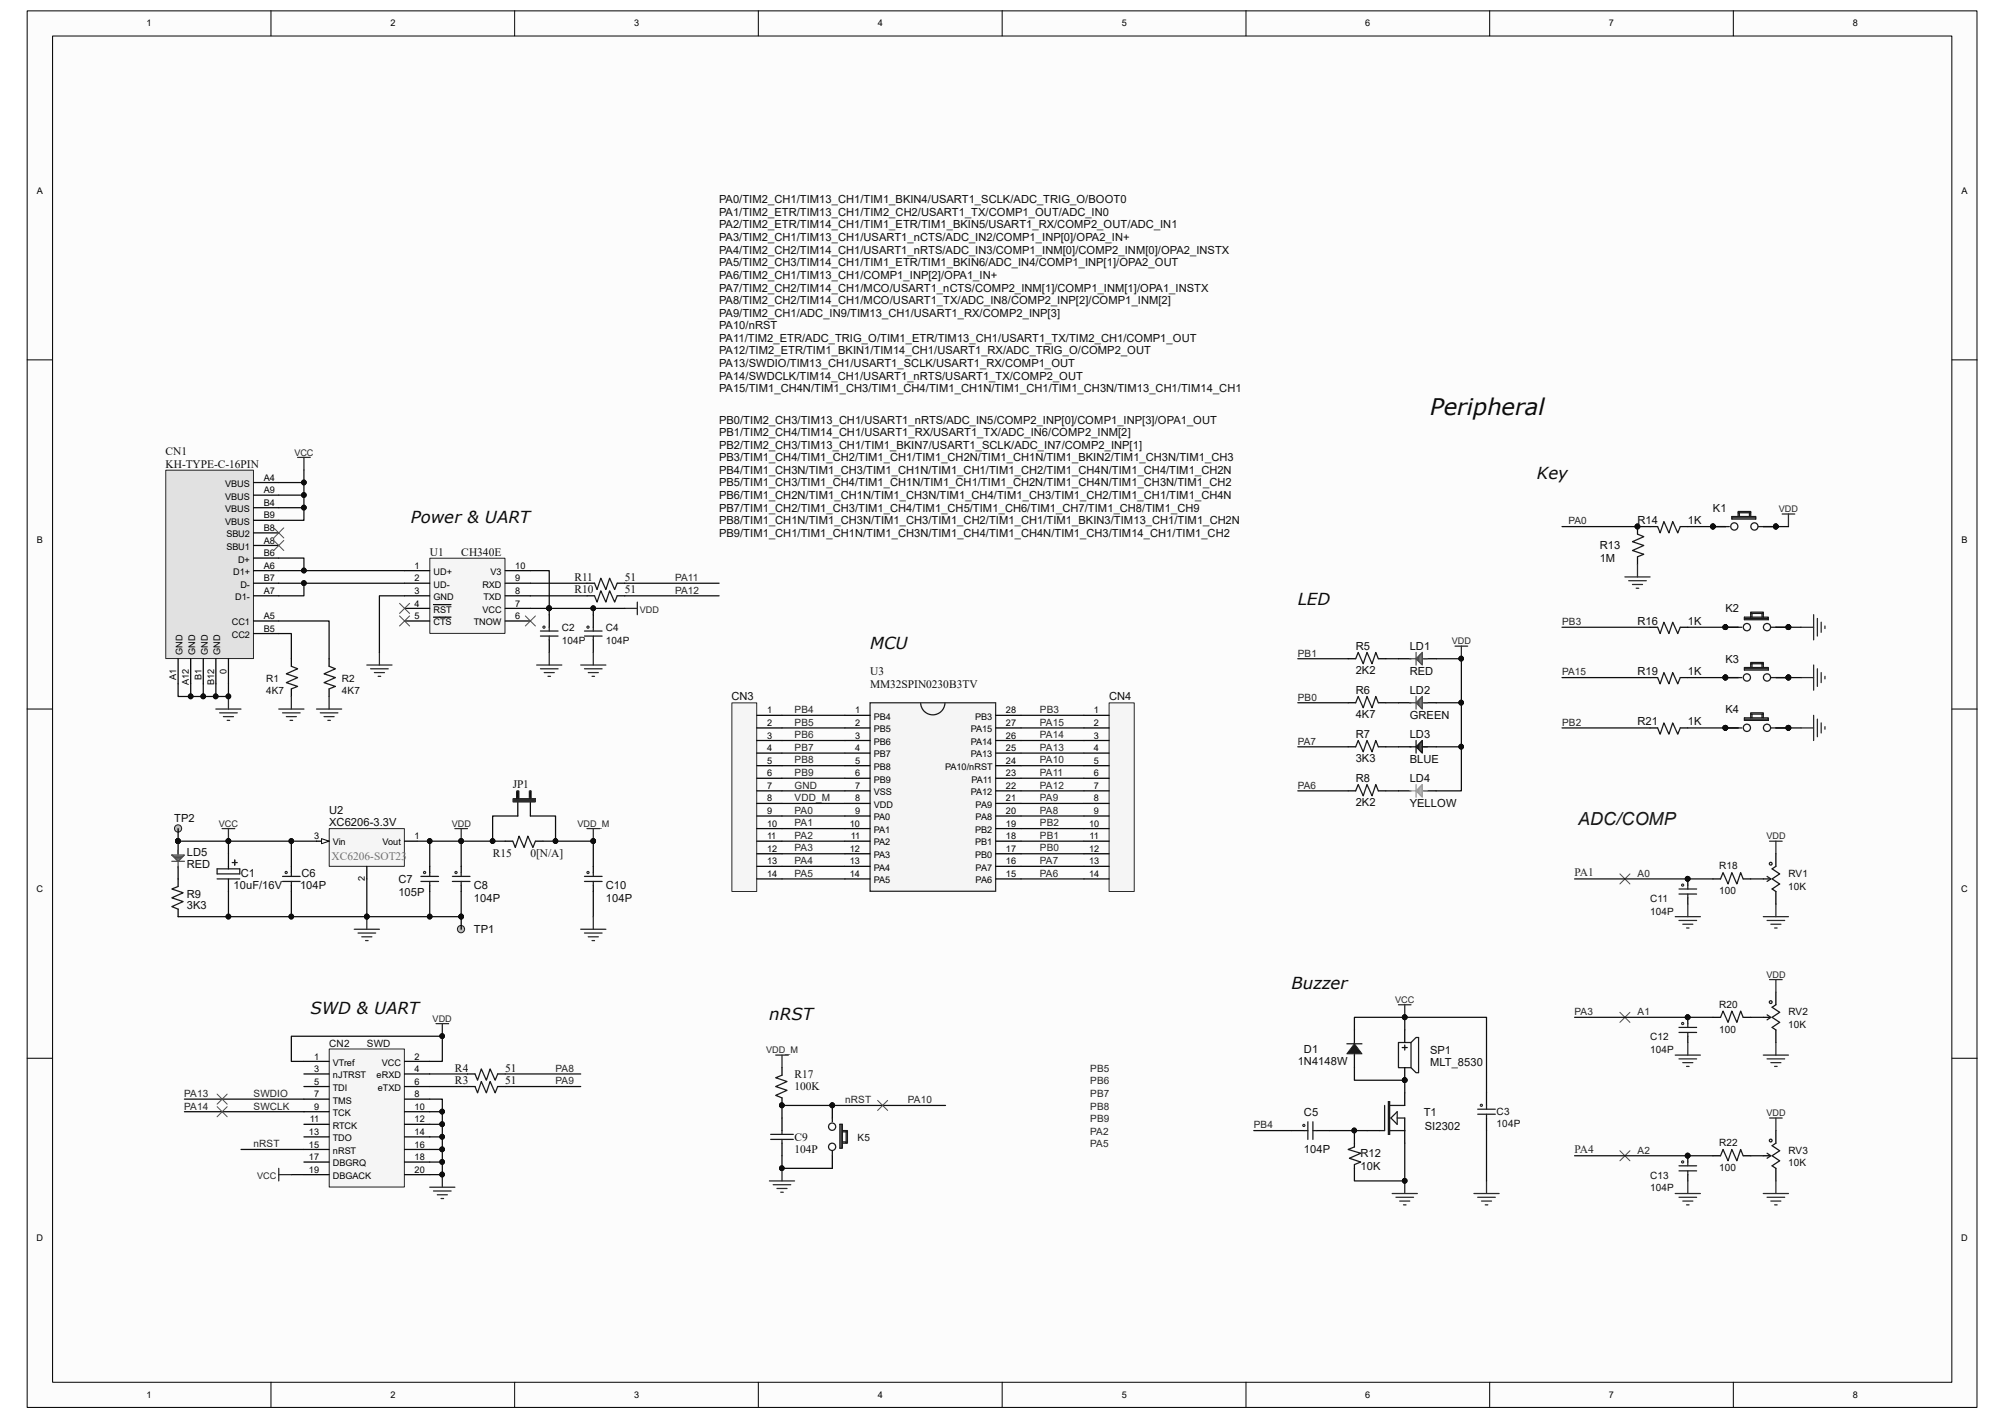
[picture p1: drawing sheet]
<svg xmlns="http://www.w3.org/2000/svg" width="297mm" height="210mm" viewBox="0 0 297 210" stroke-linecap="round" stroke-linejoin="round" font-family="sans-serif">
<path d="M4.1 1.7h288.8v206.7h-288.8z" fill="#fcfcfc"/>
<path d="M4 1.6h288.9v206.8h-288.9z" fill="none" stroke="#000" stroke-width=".15"/>
<path d="M7.8 5.4h281.3v199.3h-281.3z" fill="#fcfcfc"/>
<g fill="none" stroke="#000" stroke-width=".15">
<path d="M7.8 5.3h281.3v199.4h-281.3zM40.1 1.6v3.7M76.2 1.6v3.7M112.3 1.6v3.7M148.5 1.6v3.7M184.6 1.6v3.7M220.7 1.6v3.7M256.8 1.6v3.7M4 53.3h3.7M289.2 53.3h3.7M4 105h3.7M289.2 105h3.7"/>
<path d="M4 156.7h3.7M289.2 156.7h3.7M40.1 204.7v3.7M76.2 204.7v3.7M112.3 204.7v3.7M148.5 204.7v3.7M184.6 204.7v3.7M220.7 204.7v3.7M256.8 204.7v3.7"/>
</g>
<path d="M26.4 124.6h20.5M33.8 124.6v1.8M33.8 132v3.8" fill="none" stroke="#0e0e0e" stroke-width=".19"/>
<g fill="#0e0e0e" stroke="#0e0e0e" stroke-width=".15">
<circle cx="26.4" cy="124.6" r=".35"/>
<circle cx="33.8" cy="124.6" r=".35"/>
<circle cx="43.1" cy="124.6" r=".35"/>
<circle cx="33.8" cy="135.7" r=".35"/>
</g>
<path d="M32.9 122.7h1.9M33.8 122.7v1.9" fill="none" stroke="#262626" stroke-width=".19"/>
<path d="M26.4 124.6v1.8M26.4 128.3v3M26.4 134.6v1.2" fill="none" stroke="#000" stroke-width=".19"/>
<path d="M25.5 126.6h1.8l-.9 1zM25.5 127.6h1.8M25.6 126.8h1.5M25.8 127h1.1M26 127.2h.8M26.2 127.4h.4M26.4 125.9v.7M26.4 127.6v.9" fill="none" stroke="#4c4c4c" stroke-width=".19"/>
<path d="M26.4 131.3l-.9 .4 1.6 .5-1.6 .8 1.6 .5-1.6 .8 .9 .3" fill="none" stroke="#1c1c1c" stroke-width=".19"/>
<circle cx="68.3" cy="137.6" r=".54" fill="#c0c0c0" stroke="#1c1c1c" stroke-width=".15"/>
<path d="M68.3 135.8v1.8" fill="none" stroke="#000" stroke-width=".19"/>
<g fill="#0e0e0e" stroke="#0e0e0e" stroke-width=".15">
<circle cx="68.3" cy="135.7" r=".35"/>
<circle cx="68.3" cy="124.6" r=".35"/>
<circle cx="54.3" cy="135.7" r=".35"/>
</g>
<path d="M52.5 137.6h3.7M53 138.2h2.6M53.6 138.7h1.5M54.2 139.3h.3M54.3 135.8v1.8M67.4 122.7h1.8M68.3 122.7v1.9" fill="none" stroke="#262626" stroke-width=".19"/>
<path d="M48.8 122.8h11.1v5.5h-11.1z" fill="#f5f5f5"/>
<path d="M48.8 122.7h11.1v5.6h-11.1z" fill="none" stroke="#262626" stroke-width=".15"/>
<path d="M46.9 124.6h1.8" fill="none" stroke="#000" stroke-width=".19"/>
<path d="M47.6 124.2l1.1 .4-1.1 .4z" fill="#fcfcfc" stroke="#000" stroke-width=".15"/>
<path d="M33.8 126.4v2.3M33.8 130.2v1.8M54.3 128.3v1.9M59.9 124.6h1.9M63.7 128.3v.9M63.7 131.1v.9" fill="none" stroke="#000" stroke-width=".19"/>
<path d="M32.2 128.7h3.3v.7h-3.3zM32.2 130.2h3.3M34.4 127.8h.7M34.8 127.4v.7M62.4 130.5h2.6M62.4 129.8h2.6M63.7 129.2v.6M63.7 130.5v.6" fill="none" stroke="#1c1c1c" stroke-width=".19"/>
<circle cx="62.9" cy="129.2" r=".17" fill="#c0c0c0" stroke="#1c1c1c" stroke-width=".15"/>
<path d="M43.2 124.6v3.7M43.2 132v3.8M54.3 130.2v5.6M63.7 124.6v3.7M63.7 132v3.8" fill="none" stroke="#0e0e0e" stroke-width=".19"/>
<g fill="#0e0e0e" stroke="#0e0e0e" stroke-width=".15">
<circle cx="63.6" cy="135.7" r=".35"/>
<circle cx="54.3" cy="135.7" r=".35"/>
<circle cx="63.6" cy="124.6" r=".35"/>
<circle cx="43.1" cy="124.6" r=".35"/>
<circle cx="43.1" cy="135.7" r=".35"/>
</g>
<path d="M43.2 128.3v.9M43.2 131.1v.9" fill="none" stroke="#000" stroke-width=".19"/>
<path d="M41.9 130.5h2.6M41.9 129.8h2.6M43.2 129.2v.6M43.2 130.5v.6" fill="none" stroke="#1c1c1c" stroke-width=".19"/>
<circle cx="42.4" cy="129.2" r=".17" fill="#c0c0c0" stroke="#1c1c1c" stroke-width=".15"/>
<path d="M115.8 124.6h9.4M115.8 126.4h9.4M115.8 128.3h9.4M115.8 130.2h9.4" fill="none" stroke="#0e0e0e" stroke-width=".19"/>
<circle cx="26.4" cy="122.7" r=".54" fill="#c0c0c0" stroke="#1c1c1c" stroke-width=".15"/>
<path d="M26.4 122.7v1.9M200.6 152.5v1.9M200.6 156.3v1.8M208.1 152.5v1.9M208.1 158.1v1.9M191.3 167.4h1.9M195 167.4h1.9M202.5 167.4h1.9M208.1 161.9v1.8M208.1 165.6v3.7" fill="none" stroke="#000" stroke-width=".19"/>
<g fill="#0e0e0e" stroke="#0e0e0e" stroke-width=".15">
<circle cx="26.4" cy="124.6" r=".35"/>
<circle cx="200.6" cy="167.4" r=".35"/>
<circle cx="208.1" cy="160" r=".35"/>
<circle cx="208.1" cy="150.7" r=".35"/>
<circle cx="208.1" cy="174.9" r=".35"/>
</g>
<path d="M207.7 155.1h.8M208.1 154.8v.7M196.9 167.4h5.6" fill="none" stroke="#0e0e0e" stroke-width=".19"/>
<g fill="none" stroke="#1c1c1c" stroke-width=".19">
<path d="M199.5 154.6h2.3M207.2 154.4h1.8v3.7h-1.8zM209 154.4l.8-.7h.3v5.2h-.3l-.8-.8M193.2 167.4h.5M193.7 166.1v2.7M194.5 167.4h.5M194.5 166.1v2.7M205.1 163.7v3.7h-.7M205.7 163.2h.2v4.8h-.2zM205.9 167.4h2.2M205.9 163.7h2.2M206 165.6l1-.9v1.8z"/>
<path d="M207 165.6h1.1"/>
</g>
<path d="M207.2 148.8h1.8M208.1 148.8v1.9M206.2 176.8h3.8M206.8 177.3h2.6M207.3 177.9h1.5M207.9 178.4h.4M208.1 174.9v1.9" fill="none" stroke="#262626" stroke-width=".19"/>
<path d="M200.6 154.6l1.2 1.5h-2.3z" fill="#1c1c1c" stroke="#1c1c1c" stroke-width=".15"/>
<path d="M200.6 154.4v.2M200.6 156.1v.2" fill="none" stroke="#151515" stroke-width=".19"/>
<circle cx="193.1" cy="166.7" r=".17" fill="#c0c0c0" stroke="#1c1c1c" stroke-width=".15"/>
<g fill="none" stroke="#000" stroke-width=".19">
<path d="M242.6 78v1.1M244.4 78h1.2M248.9 78h1.1M253.8 78h1.8M261.2 78h1.9M199.7 97.6h1.1M204.2 97.6h1.1M207.2 97.6h1.8M210.9 97.6h1.9M242.6 82.5v1.1M244.4 92.9h1.2M248.9 92.9h1.1"/>
<path d="M255.6 92.9h1.9M263.1 92.9h1.8M199.7 110.6h1.1M199.7 117.1h1.1M199.7 104.1h1.1M204.2 110.6h1.1M204.2 117.1h1.1M204.2 104.1h1.1M207.2 110.6h1.8M207.2 117.1h1.8M207.2 104.1h1.8M210.9 110.6h1.9"/>
<path d="M210.9 117.1h1.9M210.9 104.1h1.9M244.4 100.4h1.2M248.9 100.4h1.1M255.6 100.4h1.9M263.1 100.4h1.8M115.8 158.1v1.2M115.8 162.6v1.1M115.8 165.6v1.8M115.8 169.3v1.9M123.3 163.7v1.9M123.3 171.2v1.8"/>
<path d="M200.6 169.3v.6M200.6 172.5v.5"/>
</g>
<g fill="none" stroke="#1c1c1c" stroke-width=".19">
<path d="M242.6 79.1l.9 .4-1.7 .7 1.7 .6-1.7 .7 1.7 .6-.9 .4M245.6 78l.3 .9 .6-1.7 .7 1.7 .6-1.7 .7 1.7 .4-.9M200.8 97.6l.4-1 .7 1.7 .6-1.7 .7 1.7 .6-1.7 .4 1M245.6 92.9l.3 .9 .6-1.6 .7 1.6 .6-1.6 .7 1.6 .4-.9M200.8 117.1l.4-.9 .7 1.7 .6-1.7 .7 1.7 .6-1.7 .4 .9M200.8 110.6l.4-.9 .7 1.7 .6-1.7 .7 1.7 .6-1.7 .4 .9M200.8 104.1l.4-.9 .7 1.6 .6-1.6 .7 1.6 .6-1.6 .4 .9M245.6 100.4l.3 .9 .6-1.7 .7 1.7 .6-1.7 .7 1.7 .4-.9M115.8 159.3l-.9 .3 1.7 .6-1.7 .7 1.7 .6-1.7 .7 .9 .4M114.2 168.8h3.3M114.2 168h3.3M115.8 167.4v.6"/>
<path d="M115.8 168.8v.5M200.6 169.9l-.9 .3 1.9 .6-1.7 .7 1.7 .6-1 .4"/>
<circle cx="256.9" cy="78" r=".54"/>
<circle cx="259.9" cy="78" r=".54"/>
<circle cx="258.8" cy="92.9" r=".54"/>
<circle cx="261.8" cy="92.9" r=".54"/>
<circle cx="258.8" cy="100.3" r=".54"/>
<circle cx="261.8" cy="100.3" r=".54"/>
<circle cx="123.3" cy="166.9" r=".54"/>
<circle cx="123.3" cy="169.9" r=".54"/>
</g>
<g fill="none" stroke="#0e0e0e" stroke-width=".19">
<path d="M250 78h3.8M263.1 78h1.8M192.3 97.6h7.4M205.3 97.6h1.9M231.4 92.9h13M250 92.9h5.6M192.3 117.1h7.4M192.3 110.6h7.4M192.3 104.1h7.4M205.3 117.1h1.9M205.3 110.6h1.9M205.3 104.1h1.9"/>
<path d="M212.8 110.6h3.7M212.8 104.1h3.7M231.4 100.4h13M250 100.4h5.6M61.8 124.6h13M63.7 159.1h5.5M27.3 164.7h17.7M27.3 162.8h17.7M35.7 170.2h9.3M43.2 174h1.8M63.7 160.9h5.5M63.7 164.7h1.8"/>
<path d="M63.7 166.5h1.8M63.7 168.4h1.8M63.7 170.2h1.8M63.7 172.1h1.8M185.7 167.4h5.6M200.6 167.4v1.9"/>
</g>
<g fill="#0e0e0e" stroke="#0e0e0e" stroke-width=".15">
<circle cx="200.6" cy="167.4" r=".35"/>
<circle cx="216.4" cy="97.5" r=".35"/>
<circle cx="216.4" cy="110.6" r=".35"/>
<circle cx="216.4" cy="104.1" r=".35"/>
<circle cx="253.7" cy="78" r=".35"/>
<circle cx="255.6" cy="100.3" r=".35"/>
<circle cx="255.6" cy="92.9" r=".35"/>
<circle cx="242.6" cy="78" r=".35"/>
<circle cx="263.1" cy="78" r=".35"/>
<circle cx="65.5" cy="174" r=".35"/>
<circle cx="65.5" cy="164.6" r=".35"/>
<circle cx="65.5" cy="166.5" r=".35"/>
<circle cx="65.5" cy="168.4" r=".35"/>
<circle cx="65.5" cy="170.2" r=".35"/>
<circle cx="65.5" cy="172.1" r=".35"/>
<circle cx="65.5" cy="153.5" r=".35"/>
<circle cx="115.8" cy="173" r=".35"/>
<circle cx="115.8" cy="163.7" r=".35"/>
<circle cx="63.6" cy="124.6" r=".35"/>
<circle cx="68.3" cy="124.6" r=".35"/>
<circle cx="73" cy="124.6" r=".35"/>
<circle cx="123.3" cy="163.7" r=".35"/>
<circle cx="264.9" cy="92.9" r=".35"/>
<circle cx="264.9" cy="100.3" r=".35"/>
</g>
<g fill="none" stroke="#151515" stroke-width=".19">
<path d="M255.6 78h.6M256.5 76.5h3.6v.4h-3.6zM256.5 76.7h3.6M257.5 76.5v-.6h1.8v.6M257.5 75.9v-.1h1.8v.1M257.7 75.9v.6M259.2 75.9v.6M260.5 78h.7M257.5 92.9h.5M258.4 91.4h3.6v.4h-3.6zM258.4 98.9h3.6v.3h-3.6zM258.4 91.6h3.6"/>
<path d="M258.4 99.1h3.6M259.3 91.4v-.5h1.9v.5M259.3 90.9v-.2h1.9v.2M259.3 98.9v-.6h1.9v.6M259.3 98.3v-.2h1.9v.2M259.5 90.9v.5M259.5 98.3v.6M261 90.9v.5M261 98.3v.6M262.3 92.9h.8M208.8 110.6h1M209.8 109.7v1.8"/>
<path d="M210 110.4v.4M210.1 110.2v.8M210.3 110v1.2M210.5 109.9v1.5M210.7 109.7v1.8l-.9-.9zM210.7 110.6h.7M257.5 100.4h.5M262.3 100.4h.8M123.3 165.6v.5M123.3 170.4v.8M124.4 166.5h.4v3.6h-.4zM124.6 166.5v3.6"/>
<path d="M124.8 167.4h.5v1.9h-.5M124.8 167.6h.5M124.8 169.1h.5M125.3 167.4h.2v1.9h-.2"/>
</g>
<path d="M208.8 117.1h1M209.8 116.2v1.9M210 116.9v.4M210.1 116.8v.7M210.3 116.6v1.1M210.5 116.4v1.5M210.7 116.2v1.9l-.9-1zM210.7 117.1h.7" fill="none" stroke="#999" stroke-width=".19"/>
<g fill="none" stroke="#4c4c4c" stroke-width=".19">
<path d="M208.8 97.6h1M209.8 96.6v1.9M210 97.4v.3M210.1 97.2v.7M210.3 97v1.1M210.5 96.8v1.5M210.7 96.6v1.9l-.9-.9zM210.7 97.6h.7M208.8 104.1h1M209.8 103.2v1.8M210 103.9v.4M210.1 103.7v.8"/>
<path d="M210.3 103.5v1.1M210.5 103.3v1.5M210.7 103.2v1.8l-.9-.9zM210.7 104.1h.7"/>
</g>
<g fill="none" stroke="#262626" stroke-width=".19">
<path d="M264 76.1h1.9M264.9 76.1v1.9M215.5 95.7h1.9M216.5 95.7v1.9M240.7 85.4h3.7M241.3 86h2.6M241.8 86.6h1.5M242.4 87.1h.4M242.6 83.6v1.8M266.8 92.9h1.9M268.7 91v3.8M268.7 98.5v3.7"/>
<path d="M269.2 91.6v2.6M269.2 99.1v2.6M269.8 92.2v1.4M269.8 99.6v1.5M270.3 92.7v.4M266.8 100.4h1.9M270.3 100.2v.3M64.6 151.6h1.9M65.5 151.6v1.9M114.9 156.3h1.9M115.8 156.3v1.8M41.3 173v1.9"/>
<path d="M41.3 174h1.9M63.7 175.8h3.7M64.2 176.4h2.6M64.8 177h1.5M65.3 177.5h.4M65.5 174v1.8M114 174.9h3.7M114.5 175.5h2.6M115.1 176h1.5M115.7 176.6h.3M115.8 173v1.9"/>
</g>
<path d="M63.7 82.7h11.1v11.1h-11.1z" fill="#f5f5f5"/>
<path d="M63.7 82.7h11.1v11.1h-11.1z" fill="none" stroke="#262626" stroke-width=".15"/>
<g fill="none" stroke="#000" stroke-width=".19">
<path d="M59.9 84.5h3.8M59.9 86.4h3.8M59.9 88.2h3.8M59.9 90.1h3.8M59.9 92h3.8M64.2 89.5h2.6M64.2 91.4h2.6M74.8 84.5h3.8M74.8 86.4h3.8M74.8 88.2h3.8M74.8 90.1h3.8M74.8 92h3.8"/>
<path d="M81.4 91v1.9M81.4 94.8v1.8"/>
</g>
<path d="M44.1 67.7h1.9M45 67.7v1.9M54.3 98.5h3.8M54.9 99.1h2.6M55.5 99.6h1.4M56.2 96.6v1.9M92.5 90.1h1.9M94.4 89.2v1.8M56 100.2h.4" fill="none" stroke="#262626" stroke-width=".19"/>
<path d="M59.2 89.4l1.5 1.5M59.2 91.2l1.5 1.5M60.7 89.4l-1.5 1.5M60.7 91.2l-1.5 1.5M77.8 91.2l1.5 1.5M79.3 91.2l-1.5 1.5" fill="none" stroke="#4c4c4c" stroke-width=".15"/>
<path d="M80.1 94.2h2.6M80.1 93.5h2.6M81.4 92.9v.6M81.4 94.2v.6" fill="none" stroke="#1c1c1c" stroke-width=".19"/>
<circle cx="80.6" cy="92.9" r=".17" fill="#c0c0c0" stroke="#1c1c1c" stroke-width=".15"/>
<path d="M87.9 91v1.9M87.9 94.8v1.8" fill="none" stroke="#000" stroke-width=".19"/>
<path d="M86.6 94.2h2.6M86.6 93.5h2.6M87.9 92.9v.6M87.9 94.2v.6" fill="none" stroke="#1c1c1c" stroke-width=".19"/>
<circle cx="87.1" cy="92.9" r=".17" fill="#c0c0c0" stroke="#1c1c1c" stroke-width=".15"/>
<path d="M79.5 98.5h3.7M80.1 99.1h2.6M80.6 99.6h1.5M81.4 96.6v1.9M86 98.5h3.7M86.6 99.1h2.6M87.1 99.6h1.5M87.9 96.6v1.9M81.2 100.2h.3M87.7 100.2h.4" fill="none" stroke="#262626" stroke-width=".19"/>
<path d="M41.3 86.4h18.6M59.9 88.2h-3.7v8.4M78.6 88.2h8.4M78.6 86.4h8.4M81.4 90.1v.9M87.9 90.1v.9M68.3 124.6v3.7" fill="none" stroke="#0e0e0e" stroke-width=".19"/>
<g fill="#0e0e0e" stroke="#0e0e0e" stroke-width=".15">
<circle cx="45" cy="86.4" r=".35"/>
<circle cx="81.3" cy="90.1" r=".35"/>
<circle cx="87.9" cy="90.1" r=".35"/>
<circle cx="68.3" cy="124.6" r=".35"/>
</g>
<path d="M68.3 128.3v.9M68.3 131.1v.9M74.8 124.6h1.2M79.3 124.6h1.1" fill="none" stroke="#000" stroke-width=".19"/>
<path d="M67 130.5h2.6M67 129.8h2.6M68.3 129.2v.6M68.3 130.5v.6M76 124.6l.3 .9 .6-1.7 .7 1.7 .6-1.7 .7 1.7 .4-.9" fill="none" stroke="#1c1c1c" stroke-width=".19"/>
<circle cx="67.6" cy="129.2" r=".17" fill="#c0c0c0" stroke="#1c1c1c" stroke-width=".15"/>
<path d="M76.7 117.1v3.8M78.6 117.1v3.8" fill="none" stroke="#000" stroke-width=".19"/>
<path d="M76 118.3h3.3v.5h-3.3z" fill="#262626"/>
<path d="M76 118.3h3.3v.5h-3.3z" fill="none" stroke="#262626" stroke-width=".15"/>
<path d="M78.4 117.2h.3v1h-.3z" fill="#0e0e0e"/>
<path d="M78.4 117.1h.3v1.1h-.3z" fill="none" stroke="#262626" stroke-width=".15"/>
<path d="M76.6 117.2h.3v1h-.3z" fill="#0e0e0e"/>
<path d="M76.5 117.1h.4v1.1h-.4z" fill="none" stroke="#262626" stroke-width=".15"/>
<path d="M78.6 120.9h3.7v3.7M74.8 159.1h11.2M74.8 160.9h11.2" fill="none" stroke="#0e0e0e" stroke-width=".19"/>
<circle cx="82.3" cy="124.6" r=".35" fill="#0e0e0e" stroke="#0e0e0e" stroke-width=".15"/>
<path d="M87.9 128.3v.9M87.9 131.1v.9M69.2 159.1h1.2M73.7 159.1h1.1M69.2 160.9h1.2M73.7 160.9h1.1" fill="none" stroke="#000" stroke-width=".19"/>
<path d="M86.6 130.5h2.6M86.6 129.8h2.6M87.9 129.2v.6M87.9 130.5v.6M70.4 159.1l.3 .9 .6-1.7 .7 1.7 .6-1.7 .8 1.7 .3-.9M70.4 160.9l.3 1 .6-1.7 .7 1.7 .6-1.7 .8 1.7 .3-1" fill="none" stroke="#1c1c1c" stroke-width=".19"/>
<circle cx="87.1" cy="129.2" r=".17" fill="#c0c0c0" stroke="#1c1c1c" stroke-width=".15"/>
<g fill="none" stroke="#0e0e0e" stroke-width=".19">
<path d="M41.3 84.5h18.6M78.6 90.1h13.9M92.5 86.4h14M92.5 88.2h14M212.8 97.6h3.7v19.5h-3.7M264.9 92.9h1.9M264.9 100.4h1.9M68.3 132v3.8h-41.9M76.7 120.9h-3.7v3.7M87.9 132v3.8M45 157.2h-1.8v-3.7h22.3v3.7h-1.8M200.6 158.1v1.9h7.5v1.9"/>
<path d="M115.8 171.2v1.8h7.5M140.1 163.7h-24.3v1.9M208.1 169.3v5.6h-7.5v-1.9"/>
</g>
<g fill="none" stroke="#262626" stroke-width=".19">
<path d="M32 105h3.7M32.5 105.6h2.6M33.1 106.1h1.5M33.7 106.7h.3M33.8 103.2v1.8M41.3 105h3.7M41.9 105.6h2.6M42.4 106.1h1.5M43 106.7h.3M43.2 103.2v1.8M46.9 105h3.7M47.4 105.6h2.7"/>
<path d="M48 106.1h1.5M48.6 106.7h.3M48.7 103.2v1.8M86 137.6h3.7M86.6 138.2h2.6M87 122.7h1.8M87.1 138.7h1.5M87.7 139.3h.4M87.9 122.7v1.9M87.9 135.8v1.8"/>
</g>
<g fill="#0e0e0e" stroke="#0e0e0e" stroke-width=".15">
<circle cx="264.9" cy="92.9" r=".35"/>
<circle cx="264.9" cy="100.3" r=".35"/>
<circle cx="33.8" cy="103.1" r=".35"/>
<circle cx="216.4" cy="97.5" r=".35"/>
<circle cx="216.4" cy="104.1" r=".35"/>
<circle cx="216.4" cy="110.6" r=".35"/>
<circle cx="208.1" cy="160" r=".35"/>
<circle cx="208.1" cy="174.9" r=".35"/>
<circle cx="45" cy="84.5" r=".35"/>
<circle cx="115.8" cy="163.7" r=".35"/>
<circle cx="123.3" cy="163.7" r=".35"/>
<circle cx="65.5" cy="153.5" r=".35"/>
<circle cx="115.8" cy="173" r=".35"/>
<circle cx="68.3" cy="135.7" r=".35"/>
<circle cx="63.6" cy="135.7" r=".35"/>
<circle cx="54.3" cy="135.7" r=".35"/>
<circle cx="43.1" cy="135.7" r=".35"/>
<circle cx="33.8" cy="135.7" r=".35"/>
<circle cx="87.9" cy="124.6" r=".35"/>
<circle cx="73" cy="124.6" r=".35"/>
<circle cx="87.9" cy="90.1" r=".35"/>
<circle cx="81.3" cy="90.1" r=".35"/>
</g>
<path d="M43.2 97.6v1.1M48.7 97.6v1.1M87 86.4h1.1M87 88.2h1.1M91.4 86.4h1.1M91.4 88.2h1.1M43.2 102v1.2M48.7 102v1.2" fill="none" stroke="#000" stroke-width=".19"/>
<path d="M43.2 98.7l.9 .4-1.7 .7 1.7 .6-1.7 .7 1.7 .6-.9 .3M48.7 98.7l1 .4-1.7 .7 1.7 .6-1.7 .7 1.7 .6-1 .3M88.1 86.4l.3 .9 .6-1.7 .7 1.7 .6-1.7 .8 1.7 .3-.9M88.1 88.2l.3 1 .6-1.7 .7 1.7 .6-1.7 .8 1.7 .3-1" fill="none" stroke="#1c1c1c" stroke-width=".19"/>
<path d="M164.3 104.1h3.7v27.9h-3.7z" fill="#f5f5f5"/>
<path d="M164.3 104.1h3.7v27.9h-3.7z" fill="none" stroke="#262626" stroke-width=".15"/>
<g fill="none" stroke="#000" stroke-width=".19">
<path d="M160.6 105.9h3.7M160.6 107.8h3.7M160.6 109.7h3.7M160.6 111.5h3.7M160.6 113.4h3.7M160.6 115.3h3.7M160.6 117.1h3.7M160.6 119h3.7M160.6 120.9h3.7M160.6 122.7h3.7M160.6 124.6h3.7M160.6 126.4h3.7"/>
<path d="M160.6 128.3h3.7M160.6 130.2h3.7"/>
</g>
<path d="M24.6 69.7h12.9v27.8h-12.9z" fill="#e1e1e1"/>
<path d="M24.6 69.6h12.9v27.9h-12.9z" fill="none" stroke="#262626" stroke-width=".15"/>
<g fill="none" stroke="#000" stroke-width=".19">
<path d="M37.6 71.5h3.7M37.6 73.3h3.7M37.6 77.1h3.7M37.6 78.9h3.7M37.6 75.2h3.7M26.4 97.6v3.7M28.2 97.6v3.7M30.1 97.6v3.7M32 97.6v3.7M33.8 97.6v3.7M37.6 92h3.7M37.6 84.5h3.7"/>
<path d="M37.6 88.2h3.7M37.6 80.8h3.7M37.6 86.4h3.7M37.6 82.7h3.7M37.6 93.8h3.7"/>
</g>
<path d="M41.3 75.2h3.7M41.3 73.3h3.7M41.3 71.5h3.7M45 69.6v7.5h-3.7M41.3 93.8h1.9v3.8M41.3 92h7.4v5.6M41.3 82.7h3.7v1.8M45 86.4v1.8h-3.7M26.4 101.3v1.9h7.4v-1.9M28.2 101.3v1.9M30.1 101.3v1.9M32 101.3v1.9" fill="none" stroke="#0e0e0e" stroke-width=".19"/>
<g fill="#0e0e0e" stroke="#0e0e0e" stroke-width=".15">
<circle cx="45" cy="84.5" r=".35"/>
<circle cx="45" cy="86.4" r=".35"/>
<circle cx="45" cy="75.2" r=".35"/>
<circle cx="45" cy="73.3" r=".35"/>
<circle cx="45" cy="71.5" r=".35"/>
<circle cx="33.8" cy="103.1" r=".35"/>
<circle cx="31.9" cy="103.1" r=".35"/>
<circle cx="30.1" cy="103.1" r=".35"/>
<circle cx="28.2" cy="103.1" r=".35"/>
</g>
<path d="M40.6 78.2l1.4 1.5M42 78.2l-1.4 1.5M40.6 80l1.4 1.5M42 80l-1.4 1.5" fill="none" stroke="#4c4c4c" stroke-width=".15"/>
<path d="M128.9 104.1h18.6v27.9h-18.6z" fill-rule="evenodd" fill="#f5f5f5" stroke="#262626" stroke-width=".19"/>
<g fill="none" stroke="#000" stroke-width=".19">
<path d="M125.2 105.9h3.7M125.2 107.8h3.7M125.2 109.7h3.7M125.2 111.5h3.7M125.2 113.4h3.7M125.2 115.3h3.7M125.2 117.1h3.7M125.2 119h3.7M147.5 105.9h3.8M147.5 107.8h3.8M147.5 109.7h3.8M147.5 111.5h3.8"/>
<path d="M147.5 113.4h3.8M147.5 115.3h3.8M147.5 117.1h3.8M147.5 119h3.8M125.2 120.9h3.7M125.2 122.7h3.7M125.2 124.6h3.7M125.2 126.4h3.7M125.2 128.3h3.7M125.2 130.2h3.7M147.5 120.9h3.8M147.5 122.7h3.8"/>
<path d="M147.5 124.6h3.8M147.5 126.4h3.8M147.5 128.3h3.8M147.5 130.2h3.8"/>
</g>
<path d="M136.4 104.2a1.8 1.8 0 0 0 1.8 1.7 1.8 1.8 0 0 0 1.8-1.7" fill="none" stroke="#1c1c1c" stroke-width=".19"/>
<g fill="none" stroke="#0e0e0e" stroke-width=".19">
<path d="M115.8 117.1h9.4M115.8 109.7h9.4M115.8 111.5h9.4M115.8 113.4h9.4M115.8 115.3h9.4M115.8 105.9h9.4M115.8 107.8h9.4M115.8 119h9.4M151.3 117.1h9.3M151.3 109.7h9.3M151.3 111.5h9.3M151.3 113.4h9.3"/>
<path d="M151.3 115.3h9.3M151.3 105.9h9.3M151.3 107.8h9.3M151.3 119h9.3M115.8 120.9h9.4M115.8 122.7h9.4M151.3 120.9h9.3M151.3 122.7h9.3M151.3 124.6h9.3M151.3 126.4h9.3M151.3 128.3h9.3M151.3 130.2h9.3"/>
</g>
<path d="M108.5 104.1h3.6v27.9h-3.6z" fill="#f5f5f5"/>
<path d="M108.4 104.1h3.7v27.9h-3.7z" fill="none" stroke="#262626" stroke-width=".15"/>
<g fill="none" stroke="#000" stroke-width=".19">
<path d="M112.1 105.9h3.7M112.1 107.8h3.7M112.1 109.7h3.7M112.1 111.5h3.7M112.1 113.4h3.7M112.1 115.3h3.7M112.1 117.1h3.7M112.1 119h3.7M112.1 120.9h3.7M112.1 122.7h3.7M112.1 124.6h3.7M112.1 126.4h3.7"/>
<path d="M112.1 128.3h3.7M112.1 130.2h3.7M250 130.2v.9M250 133v.9"/>
</g>
<circle cx="250" cy="130.2" r=".35" fill="#0e0e0e" stroke="#0e0e0e" stroke-width=".15"/>
<path d="M248.7 132.4h2.6M248.7 131.7h2.6M250 131.1v.6M250 132.4v.6" fill="none" stroke="#1c1c1c" stroke-width=".19"/>
<circle cx="249.3" cy="131.1" r=".17" fill="#c0c0c0" stroke="#1c1c1c" stroke-width=".15"/>
<g fill="#0e0e0e" stroke="#0e0e0e" stroke-width=".15">
<circle cx="250" cy="130.2" r=".35"/>
<circle cx="250" cy="150.7" r=".35"/>
</g>
<path d="M248.2 135.8h3.7M248.7 136.3h2.6M249.3 136.9h1.5M249.8 137.4h.4M250 133.9v1.9M261.2 135.8h3.7M261.8 136.3h2.6M262.3 136.9h1.5M262.9 137.4h.4M263.1 133.9v1.9" fill="none" stroke="#262626" stroke-width=".19"/>
<path d="M253.8 130.2h1.1M258.2 130.2h1.1M250 150.7v.9M250 153.5v.9" fill="none" stroke="#000" stroke-width=".19"/>
<path d="M254.9 130.2l.3-1 .8 1.7 .5-1.7 .8 1.7 .6-1.7 .3 1M248.7 152.9h2.6M248.7 152.2h2.6M250 151.6v.6M250 152.9v.6" fill="none" stroke="#1c1c1c" stroke-width=".19"/>
<circle cx="249.3" cy="151.6" r=".17" fill="#c0c0c0" stroke="#1c1c1c" stroke-width=".15"/>
<circle cx="250" cy="150.7" r=".35" fill="#0e0e0e" stroke="#0e0e0e" stroke-width=".15"/>
<path d="M261.2 150.7h.9M263.1 146.9v1.9M263.1 152.5v1.9" fill="none" stroke="#000" stroke-width=".19"/>
<path d="M261.8 150.3l.5 .4-.5 .3" fill="none" stroke="#1c1c1c" stroke-width=".19"/>
<path d="M263.1 148.8l-.6 .4 1.1 .7-1.1 .8 1.1 .7-1.1 .8 .6 .3" fill="none" stroke="#151515" stroke-width=".19"/>
<circle cx="262.3" cy="148.4" r=".21" fill="#fcfcfc" stroke="#1c1c1c" stroke-width=".19"/>
<path d="M248.2 156.3h3.7M248.7 156.8h2.6M249.3 157.4h1.5M249.8 157.9h.4M250 154.4v1.9M261.2 156.3h3.7M261.8 156.8h2.6M262.3 157.4h1.5M262.9 157.9h.4M263.1 154.4v1.9" fill="none" stroke="#262626" stroke-width=".19"/>
<path d="M253.8 150.7h1.1M258.2 150.7h1.1M250 171.2v.9M250 174v.9" fill="none" stroke="#000" stroke-width=".19"/>
<path d="M254.9 150.7l.3-1 .8 1.7 .5-1.7 .8 1.7 .6-1.7 .3 1M248.7 173.4h2.6M248.7 172.7h2.6M250 172.1v.6M250 173.4v.6" fill="none" stroke="#1c1c1c" stroke-width=".19"/>
<circle cx="250" cy="171.2" r=".35" fill="#0e0e0e" stroke="#0e0e0e" stroke-width=".15"/>
<circle cx="249.3" cy="172.1" r=".17" fill="#c0c0c0" stroke="#1c1c1c" stroke-width=".15"/>
<circle cx="250" cy="171.2" r=".35" fill="#0e0e0e" stroke="#0e0e0e" stroke-width=".15"/>
<path d="M261.2 171.2h.9M263.1 167.4v1.9M263.1 173v1.9" fill="none" stroke="#000" stroke-width=".19"/>
<path d="M261.8 170.8l.5 .4-.5 .3" fill="none" stroke="#1c1c1c" stroke-width=".19"/>
<path d="M263.1 169.3l-.6 .4 1.1 .7-1.1 .8 1.1 .7-1.1 .8 .6 .3" fill="none" stroke="#151515" stroke-width=".19"/>
<circle cx="262.3" cy="168.9" r=".21" fill="#fcfcfc" stroke="#1c1c1c" stroke-width=".19"/>
<g fill="none" stroke="#262626" stroke-width=".19">
<path d="M262.1 124.6h1.9M263.1 124.6v1.8M262.1 145.1h1.9M263.1 145.1v1.8M248.2 176.8h3.7M248.7 177.3h2.6M249.3 177.9h1.5M249.8 178.4h.4M250 174.9v1.9M261.2 176.8h3.7M261.8 177.3h2.6M262.1 165.6h1.9"/>
<path d="M262.3 177.9h1.5M262.9 178.4h.4M263.1 165.6v1.8M263.1 174.9v1.9"/>
</g>
<path d="M261.2 130.2h.9M263.1 126.4v1.9M263.1 132v1.9M253.8 171.2h1.1M258.2 171.2h1.1" fill="none" stroke="#000" stroke-width=".19"/>
<path d="M261.8 129.8l.5 .4-.5 .3M254.9 171.2l.3-1 .8 1.7 .5-1.7 .8 1.7 .6-1.7 .3 1" fill="none" stroke="#1c1c1c" stroke-width=".19"/>
<path d="M240 129.4l1.5 1.5M241.5 129.4l-1.5 1.5M240 149.9l1.5 1.5M241.5 149.9l-1.5 1.5M240 170.4l1.5 1.5M241.5 170.4l-1.5 1.5" fill="none" stroke="#4c4c4c" stroke-width=".15"/>
<path d="M263.1 128.3l-.6 .4 1.1 .7-1.1 .8 1.1 .7-1.1 .8 .6 .3" fill="none" stroke="#151515" stroke-width=".19"/>
<circle cx="262.3" cy="127.9" r=".21" fill="#fcfcfc" stroke="#1c1c1c" stroke-width=".19"/>
<path d="M231.4 78h13M231.4 107.8h13M250 107.8h5.6M264.9 107.8h1.9M233.3 130.2h20.5M259.3 130.2h1.9M233.3 150.7h20.5M259.3 150.7h1.9M233.3 171.2h20.5M259.3 171.2h1.9" fill="none" stroke="#0e0e0e" stroke-width=".19"/>
<g fill="#0e0e0e" stroke="#0e0e0e" stroke-width=".15">
<circle cx="250" cy="130.2" r=".35"/>
<circle cx="255.6" cy="107.8" r=".35"/>
<circle cx="264.9" cy="107.8" r=".35"/>
<circle cx="242.6" cy="78" r=".35"/>
<circle cx="250" cy="171.2" r=".35"/>
<circle cx="250" cy="150.7" r=".35"/>
</g>
<path d="M244.4 107.8h1.2M248.9 107.8h1.1M255.6 107.8h1.9M263.1 107.8h1.8" fill="none" stroke="#000" stroke-width=".19"/>
<g fill="none" stroke="#1c1c1c" stroke-width=".19">
<path d="M245.6 107.8l.3 .9 .6-1.6 .7 1.6 .6-1.6 .7 1.6 .4-.9"/>
<circle cx="258.8" cy="107.8" r=".54"/>
<circle cx="261.8" cy="107.8" r=".54"/>
</g>
<path d="M266.8 107.8h1.9M268.7 105.9v3.8M269.2 106.5v2.6M269.8 107.1v1.5M270.3 107.6v.4" fill="none" stroke="#262626" stroke-width=".19"/>
<path d="M257.5 107.8h.5M258.4 106.3h3.6v.4h-3.6zM258.4 106.5h3.6M259.3 106.3v-.5h1.9v.5M259.3 105.8v-.2h1.9v.2M259.5 105.8v.5M261 105.8v.5M262.3 107.8h.8" fill="none" stroke="#151515" stroke-width=".19"/>
<path d="M32.2 162l1.5 1.5M32.2 163.9l1.5 1.5M33.7 162l-1.5 1.5M33.7 163.9l-1.5 1.5M130 163l1.5 1.5M131.5 163l-1.5 1.5" fill="none" stroke="#4c4c4c" stroke-width=".15"/>
<path d="M48.8 155.4h11.1v20.4h-11.1z" fill="#f5f5f5"/>
<path d="M48.8 155.4h11.1v20.4h-11.1z" fill="none" stroke="#262626" stroke-width=".15"/>
<g fill="none" stroke="#000" stroke-width=".19">
<path d="M45 157.2h3.7M45 159.1h3.7M59.9 157.2h3.8M59.9 159.1h3.8M45 160.9h3.7M45 162.8h3.7M45 164.7h3.7M45 166.5h3.7M45 168.4h3.7M45 170.2h3.7M45 172.1h3.7M45 174h3.7"/>
<path d="M59.9 160.9h3.8M59.9 162.8h3.8M59.9 164.7h3.8M59.9 166.5h3.8M59.9 168.4h3.8M59.9 170.2h3.8M59.9 172.1h3.8M59.9 174h3.8M220.2 161.9v1.8M220.2 165.6v1.8"/>
</g>
<path d="M80.4 124.6h7.5v3.7M63.7 162.8h1.8v11.2h-1.8" fill="none" stroke="#0e0e0e" stroke-width=".19"/>
<g fill="#0e0e0e" stroke="#0e0e0e" stroke-width=".15">
<circle cx="65.5" cy="164.6" r=".35"/>
<circle cx="65.5" cy="166.5" r=".35"/>
<circle cx="65.5" cy="168.4" r=".35"/>
<circle cx="65.5" cy="170.2" r=".35"/>
<circle cx="65.5" cy="172.1" r=".35"/>
<circle cx="65.5" cy="174" r=".35"/>
<circle cx="87.9" cy="124.6" r=".35"/>
<circle cx="82.3" cy="124.6" r=".35"/>
</g>
<path d="M218.9 165h2.6M218.9 164.3h2.6M220.2 163.7v.6M220.2 165v.6" fill="none" stroke="#1c1c1c" stroke-width=".19"/>
<circle cx="219.4" cy="163.7" r=".17" fill="#c0c0c0" stroke="#1c1c1c" stroke-width=".15"/>
<path d="M218.3 176.8h3.8M218.9 177.3h2.6M219.5 177.9h1.5M220 178.4h.4M220.2 174.9v1.9" fill="none" stroke="#262626" stroke-width=".19"/>
<path d="M78.6 84.5h2.8v5.6M200.6 152.5v-1.8h19.6v11.2M208.1 150.7v1.8M220.2 167.4v7.5" fill="none" stroke="#0e0e0e" stroke-width=".19"/>
<g fill="#0e0e0e" stroke="#0e0e0e" stroke-width=".15">
<circle cx="208.1" cy="150.7" r=".35"/>
<circle cx="81.3" cy="90.1" r=".35"/>
</g>
<text font-size="3.4" fill="#0a0a0a" x="211.8" y="61.4">Peripheral</text>
<text font-size="2.7" fill="#151515" x="233.8" y="122.2">ADC/COMP</text>
<g font-size="2.5" fill="#0a0a0a">
<text x="227.7" y="71">Key</text>
<text x="60.9" y="77.5">Power &amp; UART</text>
<text x="192.2" y="89.6">LED</text>
<text x="128.9" y="96.1">MCU</text>
<text x="191.3" y="146.4">Buzzer</text>
<text x="46" y="150.2">SWD &amp; UART</text>
<text x="114" y="151.1">nRST</text>
</g>
<g font-size="1.7" fill="#0e0e0e">
<text x="106.5" y="35.7">PA3/TIM2_CH1/TIM13_CH1/USART1_nCTS/ADC_IN2/COMP1_INP[0]/OPA2_IN+</text>
<text x="106.5" y="32">PA1/TIM2_ETR/TIM13_CH1/TIM2_CH2/USART1_TX/COMP1_OUT/ADC_IN0</text>
<text x="106.5" y="30.1">PA0/TIM2_CH1/TIM13_CH1/TIM1_BKIN4/USART1_SCLK/ADC_TRIG_O/BOOT0</text>
<text x="106.5" y="33.8">PA2/TIM2_ETR/TIM14_CH1/TIM1_ETR/TIM1_BKIN5/USART1_RX/COMP2_OUT/ADC_IN1</text>
<text x="106.5" y="37.6">PA4/TIM2_CH2/TIM14_CH1/USART1_nRTS/ADC_IN3/COMP1_INM[0]/COMP2_INM[0]/OPA2_INSTX</text>
<text x="106.5" y="39.5">PA5/TIM2_CH3/TIM14_CH1/TIM1_ETR/TIM1_BKIN6/ADC_IN4/COMP1_INP[1]/OPA2_OUT</text>
<text x="106.5" y="41.3">PA6/TIM2_CH1/TIM13_CH1/COMP1_INP[2]/OPA1_IN+</text>
<text x="106.5" y="43.2">PA7/TIM2_CH2/TIM14_CH1/MCO/USART1_nCTS/COMP2_INM[1]/COMP1_INM[1]/OPA1_INSTX</text>
<text x="106.5" y="45">PA8/TIM2_CH2/TIM14_CH1/MCO/USART1_TX/ADC_IN8/COMP2_INP[2]/COMP1_INM[2]</text>
<text x="106.5" y="46.9">PA9/TIM2_CH1/ADC_IN9/TIM13_CH1/USART1_RX/COMP2_INP[3]</text>
<text x="106.5" y="50.6">PA11/TIM2_ETR/ADC_TRIG_O/TIM1_ETR/TIM13_CH1/USART1_TX/TIM2_CH1/COMP1_OUT</text>
<text x="106.5" y="52.5">PA12/TIM2_ETR/TIM1_BKIN1/TIM14_CH1/USART1_RX/ADC_TRIG_O/COMP2_OUT</text>
<text x="106.5" y="48.8">PA10/nRST</text>
<text x="106.5" y="56.2">PA14/SWDCLK/TIM14_CH1/USART1_nRTS/USART1_TX/COMP2_OUT</text>
<text x="106.5" y="54.4">PA13/SWDIO/TIM13_CH1/USART1_SCLK/USART1_RX/COMP1_OUT</text>
<text x="106.5" y="58.1">PA15/TIM1_CH4N/TIM1_CH3/TIM1_CH4/TIM1_CH1N/TIM1_CH1/TIM1_CH3N/TIM13_CH1/TIM14_CH1</text>
<text x="106.5" y="62.7">PB0/TIM2_CH3/TIM13_CH1/USART1_nRTS/ADC_IN5/COMP2_INP[0]/COMP1_INP[3]/OPA1_OUT</text>
<text x="106.5" y="64.6">PB1/TIM2_CH4/TIM14_CH1/USART1_RX/USART1_TX/ADC_IN6/COMP2_INM[2]</text>
<text x="24.5" y="67.4">CN1</text>
<text x="24.5" y="69.3">KH-TYPE-C-16PIN</text>
<text x="106.5" y="66.5">PB2/TIM2_CH3/TIM13_CH1/TIM1_BKIN7/USART1_SCLK/ADC_IN7/COMP2_INP[1]</text>
<text x="106.5" y="68.3">PB3/TIM1_CH4/TIM1_CH2/TIM1_CH1/TIM1_CH2N/TIM1_CH1N/TIM1_BKIN2/TIM1_CH3N/TIM1_CH3</text>
<text x="106.5" y="70.2">PB4/TIM1_CH3N/TIM1_CH3/TIM1_CH1N/TIM1_CH1/TIM1_CH2/TIM1_CH4N/TIM1_CH4/TIM1_CH2N</text>
<text x="106.5" y="72.1">PB5/TIM1_CH3/TIM1_CH4/TIM1_CH1N/TIM1_CH1/TIM1_CH2N/TIM1_CH4N/TIM1_CH3N/TIM1_CH2</text>
<text x="106.5" y="73.9">PB6/TIM1_CH2N/TIM1_CH1N/TIM1_CH3N/TIM1_CH4/TIM1_CH3/TIM1_CH2/TIM1_CH1/TIM1_CH4N</text>
<text x="106.5" y="75.8">PB7/TIM1_CH2/TIM1_CH3/TIM1_CH4/TIM1_CH5/TIM1_CH6/TIM1_CH7/TIM1_CH8/TIM1_CH9</text>
<text x="106.5" y="77.6">PB8/TIM1_CH1N/TIM1_CH3N/TIM1_CH3/TIM1_CH2/TIM1_CH1/TIM1_BKIN3/TIM13_CH1/TIM1_CH2N</text>
<text x="242.6" y="77.6">R14</text>
<text x="250" y="77.6">1K</text>
<text x="253.7" y="75.8">K1</text>
<text x="63.7" y="82.3">U1</text>
<text x="68.3" y="82.3">CH340E</text>
<text x="106.5" y="79.5">PB9/TIM1_CH1/TIM1_CH1N/TIM1_CH3N/TIM1_CH4/TIM1_CH4N/TIM1_CH3/TIM14_CH1/TIM1_CH2</text>
<text x="237" y="81.4">R13</text>
<text x="237" y="83.2">1M</text>
<text x="85.1" y="86">R11</text>
<text x="85.1" y="87.9">R10</text>
<text x="92.5" y="86">51</text>
<text x="92.5" y="87.9">51</text>
<text x="242.6" y="92.5">R16</text>
<text x="250" y="92.5">1K</text>
<text x="255.6" y="90.7">K2</text>
<text x="128.9" y="100">U3</text>
<text x="128.9" y="101.9">MM32SPIN0230B3TV</text>
<text x="200.8" y="96.3">R5</text>
<text x="200.8" y="99.8">2K2</text>
<text x="208.8" y="96.3">LD1</text>
<text x="208.8" y="100">RED</text>
<text x="242.6" y="100">R19</text>
<text x="250" y="100">1K</text>
<text x="255.6" y="98.1">K3</text>
<text x="108.4" y="103.7">CN3</text>
<text x="164.3" y="103.7">CN4</text>
<text x="200.8" y="102.8">R6</text>
<text x="200.8" y="106.3">4K7</text>
<text x="208.8" y="102.8">LD2</text>
<text x="208.8" y="106.5">GREEN</text>
<text x="242.6" y="107.4">R21</text>
<text x="250" y="107.4">1K</text>
<text x="255.6" y="105.6">K4</text>
<text x="200.8" y="109.3">R7</text>
<text x="200.8" y="112.9">3K3</text>
<text x="208.8" y="109.3">LD3</text>
<text x="208.8" y="113">BLUE</text>
<text x="75.9" y="116.8">JP1</text>
<text x="200.8" y="115.8">R8</text>
<text x="200.8" y="119.4">2K2</text>
<text x="208.8" y="115.8">LD4</text>
<text x="208.8" y="119.6">YELLOW</text>
<text x="25.8" y="121.8">TP2</text>
<text x="48.8" y="120.5">U2</text>
<text x="48.8" y="122.4">XC6206-3.3V</text>
<text x="27.7" y="126.8">LD5</text>
<text x="27.7" y="128.5">RED</text>
<text x="34.6" y="131.7">10uF/16V</text>
<text x="35.7" y="129.8">C1</text>
<text x="44.4" y="131.7">104P</text>
<text x="44.7" y="129.8">C6</text>
<text x="59" y="130.8">C7</text>
<text x="70.2" y="131.7">C8</text>
<text x="73" y="127">R15</text>
<text x="78.6" y="127">0[N/A]</text>
<text x="89.7" y="131.7">C10</text>
<text x="27.7" y="133">R9</text>
<text x="27.7" y="134.7">3K3</text>
<text x="59" y="132.6">105P</text>
<text x="70.2" y="133.6">104P</text>
<text x="89.7" y="133.6">104P</text>
<text x="70.2" y="138.2">TP1</text>
<text x="193.2" y="155.9">D1</text>
<text x="67.4" y="158.7">R4</text>
<text x="67.4" y="160.6">R3</text>
<text x="74.8" y="158.7">51</text>
<text x="74.8" y="160.6">51</text>
<text x="117.7" y="159.6">R17</text>
<text x="117.7" y="161.5">100K</text>
<text x="192.2" y="157.8">1N4148W</text>
<text x="211.8" y="156.1">SP1</text>
<text x="211.8" y="157.9">MLT_8530</text>
<text x="193.2" y="165.2">C5</text>
<text x="210.9" y="165.2">T1</text>
<text x="211.1" y="167.3">SI2302</text>
<text x="117.7" y="169">C9</text>
<text x="117.7" y="170.8">104P</text>
<text x="193.2" y="170.8">104P</text>
<text x="201.5" y="171.4">R12</text>
<text x="201.5" y="173.2">10K</text>
</g>
<text font-size="1.7" fill="#727272" x="49.1" y="127.4">XC6206-SOT23</text>
<g font-size="1.7" fill="#262626">
<text x="233.3" y="129.8">PA1</text>
<text x="233.3" y="170.8">PA4</text>
</g>
<g font-size="1.5" fill="#262626">
<text x="232.3" y="77.7">PA0</text>
<text x="100" y="86.1">PA11</text>
<text x="100" y="87.9">PA12</text>
<text x="231.4" y="92.6">PB3</text>
<text x="192.2" y="97.2">PB1</text>
<text x="231.4" y="100">PA15</text>
<text x="117.7" y="105.6">PB4</text>
<text x="117.7" y="107.5">PB5</text>
<text x="154.1" y="107.5">PA15</text>
<text x="154.1" y="105.6">PB3</text>
<text x="192.2" y="103.8">PB0</text>
<text x="231.4" y="107.5">PB2</text>
<text x="117.7" y="109.3">PB6</text>
<text x="117.7" y="111.2">PB7</text>
<text x="117.7" y="113.1">PB8</text>
<text x="154.1" y="113.1">PA10</text>
<text x="154.1" y="111.2">PA13</text>
<text x="154.1" y="109.3">PA14</text>
<text x="192.2" y="110.3">PA7</text>
<text x="117.7" y="114.9">PB9</text>
<text x="117.7" y="116.8">GND</text>
<text x="117.7" y="118.7">VDD_M</text>
<text x="154.1" y="118.7">PA9</text>
<text x="154.1" y="114.9">PA11</text>
<text x="154.1" y="116.8">PA12</text>
<text x="192.2" y="116.8">PA6</text>
<text x="117.7" y="120.5">PA0</text>
<text x="117.7" y="122.4">PA1</text>
<text x="117.7" y="124.2">PA2</text>
<text x="154.1" y="124.2">PB1</text>
<text x="154.1" y="122.4">PB2</text>
<text x="154.1" y="120.5">PA8</text>
<text x="117.7" y="126.1">PA3</text>
<text x="117.7" y="128">PA4</text>
<text x="117.7" y="129.9">PA5</text>
<text x="154" y="129.9">PA6</text>
<text x="154.1" y="128">PA7</text>
<text x="154.1" y="126.1">PB0</text>
<text x="242.6" y="129.9">A0</text>
<text x="233.3" y="150.4">PA3</text>
<text x="242.6" y="150.4">A1</text>
<text x="82.3" y="158.7">PA8</text>
<text x="82.3" y="160.6">PA9</text>
<text x="161.5" y="158.7">PB5</text>
<text x="161.5" y="160.6">PB6</text>
<text x="27.3" y="162.5">PA13</text>
<text x="27.3" y="164.3">PA14</text>
<text x="37.5" y="162.5">SWDIO</text>
<text x="37.5" y="164.3">SWCLK</text>
<text x="125.2" y="163.4">nRST</text>
<text x="134.5" y="163.4">PA10</text>
<text x="161.5" y="162.5">PB7</text>
<text x="161.5" y="164.3">PB8</text>
<text x="161.5" y="166.2">PB9</text>
<text x="185.7" y="167.1">PB4</text>
<text x="37.5" y="169.9">nRST</text>
<text x="161.5" y="168.1">PA2</text>
<text x="161.5" y="169.9">PA5</text>
<text x="242.6" y="170.9">A2</text>
</g>
<g font-size="1.5" fill="#0e0e0e">
<text x="83.2" y="93.5">C2</text>
<text x="83.2" y="95.4">104P</text>
<text x="89.7" y="93.5">C4</text>
<text x="89.7" y="95.4">104P</text>
<text x="39.4" y="101">R1</text>
<text x="50.6" y="101">R2</text>
<text x="39.4" y="102.8">4K7</text>
<text x="50.6" y="102.8">4K7</text>
<text x="254.7" y="128.7">R18</text>
<text x="264.9" y="131.7">10K</text>
<text x="264.9" y="129.9">RV1</text>
<text x="244.4" y="133.6">C11</text>
<text x="244.4" y="135.5">104P</text>
<text x="254.7" y="132.5">100</text>
<text x="254.7" y="149.2">R20</text>
<text x="48.8" y="155">CN2</text>
<text x="54.4" y="155">SWD</text>
<text x="244.4" y="154.1">C12</text>
<text x="244.4" y="156">104P</text>
<text x="254.7" y="153">100</text>
<text x="264.9" y="152.2">10K</text>
<text x="264.9" y="150.4">RV2</text>
<text x="221.7" y="165.1">C3</text>
<text x="221.7" y="167">104P</text>
<text x="127" y="169">K5</text>
<text x="254.7" y="169.8">R22</text>
<text x="254.7" y="173.5">100</text>
<text x="264.9" y="172.7">10K</text>
<text x="264.9" y="170.9">RV3</text>
<text x="244.4" y="174.6">C13</text>
<text x="244.4" y="176.4">104P</text>
</g>
<g font-size="1.4">
<text x="21.7" y="3.9">1</text>
<text x="57.8" y="3.9">2</text>
<text x="93.9" y="3.9">3</text>
<text x="130" y="3.9">4</text>
<text x="166.2" y="3.9">5</text>
<text x="202.2" y="3.9">6</text>
<text x="238.3" y="3.9">7</text>
<text x="274.4" y="3.9">8</text>
<text x="5.5" y="28.7">A</text>
<text x="290.6" y="28.7">A</text>
<text x="39.1" y="71.2">A4</text>
<text x="33.4" y="72.1">VBUS</text>
<text x="33.4" y="74">VBUS</text>
<text x="33.4" y="77.7">VBUS</text>
<text x="33.4" y="75.9">VBUS</text>
<text x="39.1" y="73.1">A9</text>
<text x="39.1" y="76.8">B9</text>
<text x="39.1" y="74.9">B4</text>
<text x="5.5" y="80.3">B</text>
<text x="33.5" y="81.4">SBU1</text>
<text x="33.5" y="79.6">SBU2</text>
<text x="35.3" y="83.3">D+</text>
<text x="39.1" y="80.5">A8</text>
<text x="39.1" y="78.7">B8</text>
<text x="39.1" y="82.4">B6</text>
<text x="290.6" y="80.3">B</text>
<text x="34.5" y="85.2">D1+</text>
<text x="34.8" y="88.9">D1-</text>
<text x="35.6" y="87">D-</text>
<text x="39.1" y="84.2">A6</text>
<text x="39.1" y="88">A7</text>
<text x="39.1" y="86.1">B7</text>
<text x="61.4" y="84.2">1</text>
<text x="61.4" y="86.1">2</text>
<text x="61.4" y="88">3</text>
<text x="61.4" y="89.8">4</text>
<text x="64.2" y="85.2">UD+</text>
<text x="64.2" y="87">UD-</text>
<text x="64.2" y="88.9">GND</text>
<text x="71.5" y="87">RXD</text>
<text x="71.6" y="88.9">TXD</text>
<text x="72.6" y="85.2">V3</text>
<text x="76.3" y="89.8">7</text>
<text x="76.3" y="88">8</text>
<text x="76.3" y="86.1">9</text>
<text x="76.3" y="84.2">10</text>
<text x="34.3" y="92.6">CC1</text>
<text x="34.3" y="94.5">CC2</text>
<text x="39.1" y="91.7">A5</text>
<text x="39.1" y="93.6">B5</text>
<text x="61.4" y="91.7">5</text>
<text x="64.2" y="90.8">RST</text>
<text x="64.2" y="92.6">CTS</text>
<text x="70.2" y="92.6">TNOW</text>
<text x="71.5" y="90.8">VCC</text>
<text x="76.3" y="91.7">6</text>
<text x="26.1" y="100.7" transform="rotate(-90 26.1 100.7)">A1</text>
<text x="27.1" y="97" transform="rotate(-90 27.1 97)">GND</text>
<text x="28" y="101.4" transform="rotate(-90 28 101.4)">A12</text>
<text x="28.9" y="97" transform="rotate(-90 28.9 97)">GND</text>
<text x="29.8" y="100.7" transform="rotate(-90 29.8 100.7)">B1</text>
<text x="30.8" y="97" transform="rotate(-90 30.8 97)">GND</text>
<text x="31.7" y="101.4" transform="rotate(-90 31.7 101.4)">B12</text>
<text x="32.6" y="97" transform="rotate(-90 32.6 97)">GND</text>
<text x="33.6" y="99.8" transform="rotate(-90 33.6 99.8)">0</text>
<text x="113.6" y="105.7">1</text>
<text x="113.6" y="107.5">2</text>
<text x="126.7" y="105.7">1</text>
<text x="126.7" y="107.5">2</text>
<text x="129.5" y="106.6">PB4</text>
<text x="144.4" y="106.6">PB3</text>
<text x="149" y="107.5">27</text>
<text x="149" y="105.7">28</text>
<text x="162.1" y="105.7">1</text>
<text x="162.1" y="107.5">2</text>
<text x="113.6" y="109.4">3</text>
<text x="113.6" y="111.3">4</text>
<text x="113.6" y="113.1">5</text>
<text x="126.7" y="109.4">3</text>
<text x="126.7" y="111.3">4</text>
<text x="126.7" y="113.1">5</text>
<text x="129.5" y="108.5">PB5</text>
<text x="129.5" y="110.3">PB6</text>
<text x="129.5" y="112.2">PB7</text>
<text x="143.8" y="112.2">PA13</text>
<text x="143.8" y="110.3">PA14</text>
<text x="143.8" y="108.5">PA15</text>
<text x="149" y="113.1">24</text>
<text x="149" y="111.3">25</text>
<text x="149" y="109.4">26</text>
<text x="162.1" y="109.4">3</text>
<text x="162.1" y="111.3">4</text>
<text x="162.1" y="113.1">5</text>
<text x="113.6" y="115">6</text>
<text x="113.6" y="116.8">7</text>
<text x="113.6" y="118.7">8</text>
<text x="126.7" y="115">6</text>
<text x="126.7" y="116.8">7</text>
<text x="126.7" y="118.7">8</text>
<text x="129.5" y="114">PB8</text>
<text x="129.5" y="115.9">PB9</text>
<text x="129.5" y="117.8">VSS</text>
<text x="129.5" y="119.6">VDD</text>
<text x="140" y="114">PA10/nRST</text>
<text x="143.8" y="117.8">PA12</text>
<text x="143.9" y="115.9">PA11</text>
<text x="144.5" y="119.6">PA9</text>
<text x="149" y="118.7">21</text>
<text x="149" y="116.8">22</text>
<text x="149" y="115">23</text>
<text x="162.1" y="115">6</text>
<text x="162.1" y="116.8">7</text>
<text x="162.1" y="118.7">8</text>
<text x="46.5" y="124.3">3</text>
<text x="49.3" y="125.2">Vin</text>
<text x="56.7" y="125.2">Vout</text>
<text x="61.4" y="124.3">1</text>
<text x="113.6" y="120.6">9</text>
<text x="113.6" y="122.4">10</text>
<text x="113.6" y="124.3">11</text>
<text x="125.9" y="122.4">10</text>
<text x="126" y="124.3">11</text>
<text x="126.7" y="120.6">9</text>
<text x="129.5" y="121.5">PA0</text>
<text x="129.5" y="123.4">PA1</text>
<text x="129.5" y="125.2">PA2</text>
<text x="144.4" y="125.2">PB1</text>
<text x="144.4" y="123.4">PB2</text>
<text x="144.5" y="121.5">PA8</text>
<text x="149" y="124.3">18</text>
<text x="149" y="122.4">19</text>
<text x="149" y="120.6">20</text>
<text x="161.3" y="122.4">10</text>
<text x="161.4" y="124.3">11</text>
<text x="162.1" y="120.6">9</text>
<text x="54.1" y="130.6" transform="rotate(-90 54.1 130.6)">2</text>
<text x="113.6" y="126.2">12</text>
<text x="113.6" y="128">13</text>
<text x="113.6" y="129.9">14</text>
<text x="125.9" y="126.2">12</text>
<text x="125.9" y="128">13</text>
<text x="125.9" y="129.9">14</text>
<text x="129.5" y="127.1">PA3</text>
<text x="129.5" y="128.9">PA4</text>
<text x="129.5" y="130.8">PA5</text>
<text x="144.4" y="127.1">PB0</text>
<text x="144.5" y="130.8">PA6</text>
<text x="144.5" y="128.9">PA7</text>
<text x="149" y="129.9">15</text>
<text x="149" y="128">16</text>
<text x="149" y="126.2">17</text>
<text x="161.3" y="126.2">12</text>
<text x="161.3" y="128">13</text>
<text x="161.3" y="129.9">14</text>
<text x="5.4" y="132.1">C</text>
<text x="290.5" y="132.1">C</text>
<text x="46.5" y="156.9">1</text>
<text x="46.5" y="158.8">3</text>
<text x="46.5" y="160.7">5</text>
<text x="49.3" y="157.9">VTref</text>
<text x="49.3" y="159.7">nJTRST</text>
<text x="49.3" y="161.6">TDI</text>
<text x="55.8" y="159.7">eRXD</text>
<text x="56" y="161.6">eTXD</text>
<text x="56.6" y="157.9">VCC</text>
<text x="61.4" y="156.9">2</text>
<text x="61.4" y="158.8">4</text>
<text x="61.4" y="160.7">6</text>
<text x="45.9" y="166.2">11</text>
<text x="46.5" y="162.5">7</text>
<text x="46.5" y="164.4">9</text>
<text x="49.3" y="163.4">TMS</text>
<text x="49.3" y="165.3">TCK</text>
<text x="49.3" y="167.2">RTCK</text>
<text x="61.4" y="162.5">8</text>
<text x="61.4" y="164.4">10</text>
<text x="61.4" y="166.2">12</text>
<text x="45.8" y="168.1">13</text>
<text x="45.8" y="170">15</text>
<text x="45.8" y="171.8">17</text>
<text x="45.8" y="173.7">19</text>
<text x="49.3" y="169">TDO</text>
<text x="49.3" y="170.9">nRST</text>
<text x="49.3" y="172.8">DBGRQ</text>
<text x="61.4" y="168.1">14</text>
<text x="61.4" y="170">16</text>
<text x="61.4" y="171.8">18</text>
<text x="61.4" y="173.7">20</text>
<text x="49.3" y="174.6">DBGACK</text>
<text x="5.4" y="183.8">D</text>
<text x="290.5" y="183.8">D</text>
<text x="21.7" y="207.1">1</text>
<text x="57.8" y="207.1">2</text>
<text x="93.9" y="207.1">3</text>
<text x="130" y="207.1">4</text>
<text x="166.2" y="207.1">5</text>
<text x="202.2" y="207.1">6</text>
<text x="238.3" y="207.1">7</text>
<text x="274.4" y="207.1">8</text>
</g>
<g font-size="1.4" fill="#262626">
<text x="43.6" y="67.5">VCC</text>
<text x="263.5" y="75.9">VDD</text>
<text x="94.8" y="90.8">VDD</text>
<text x="215.1" y="95.4">VDD</text>
<text x="32.4" y="122.4">VCC</text>
<text x="66.9" y="122.4">VDD</text>
<text x="85.6" y="122.4">VDD_M</text>
<text x="261.7" y="124.3">VDD</text>
<text x="206.7" y="148.5">VCC</text>
<text x="261.7" y="144.8">VDD</text>
<text x="64.1" y="151.3">VDD</text>
<text x="113.5" y="156">VDD_M</text>
<text x="261.7" y="165.3">VDD</text>
<text x="38.1" y="174.6">VCC</text>
</g>
</svg>
